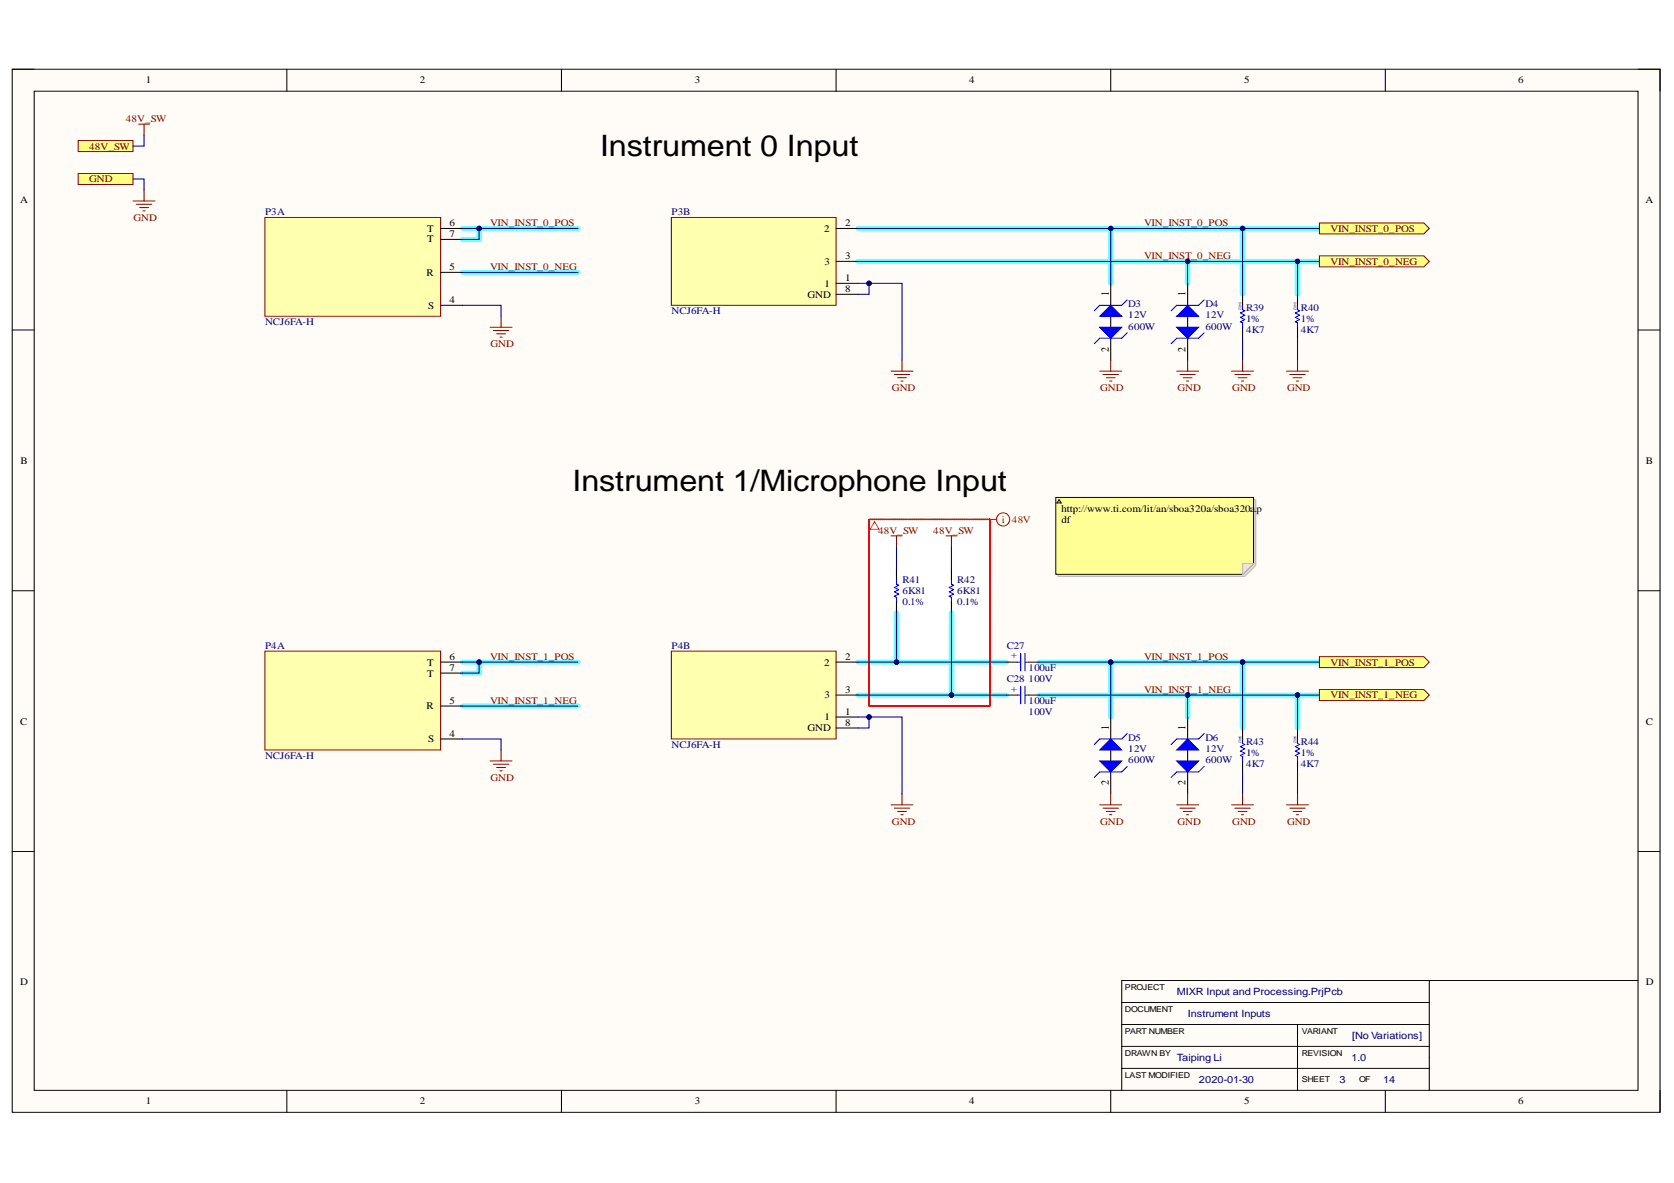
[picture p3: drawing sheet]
<svg xmlns="http://www.w3.org/2000/svg" width="297mm" height="210mm" viewBox="0 0 297 210" stroke-linecap="round" stroke-linejoin="round" font-family="sans-serif">
<path d="M2.2 12.3h292.4v185.1h-292.4z" fill-rule="evenodd" fill="#fffcf8"/>
<path d="M2.2 12.3h292.4v185.1h-292.4z" fill="none" stroke="#000" stroke-width=".18"/>
<path d="M6.1 16.2h284.6v177.3h-284.6z" fill-rule="evenodd" fill="#fffcf8"/>
<g fill="none" stroke="#000" stroke-width=".18">
<path d="M2.2 12.3h3.9M6.1 16.2h284.6v177.3h-284.6zM50.9 12.3v3.9M99.6 12.3v3.9M148.4 12.3v3.9M197.1 12.3v3.9M245.8 12.3v3.9M290.7 12.3h3.9v3.9M2.2 58.5h3.9M290.7 58.6h3.9M2.2 104.8h3.9M290.7 104.8h3.9"/>
<path d="M2.2 151.1h3.9M290.7 151.1h3.9M50.9 193.5v3.9M99.6 193.5v3.9M148.4 193.5v3.9M197.1 193.5v3.9M245.8 193.5v3.9M294.6 193.5v3.9"/>
</g>
<path d="M154.2 92.2h21.5v33.1h-21.5z" fill-rule="evenodd" fill="#fff"/>
<g fill="none" stroke="#6effff" stroke-width=".93">
<path d="M82.1 40.5h20.5M82.1 48.3h20.5M85 40.5v2h-2.9M152.3 46.4h77.9v5.8M152.3 40.5h68.2M197.1 40.5v9.8M210.7 46.4v3.9M230.2 46.4h3.9M234.1 40.5h-13.6v11.7M82.1 117.5h20.5M85 117.5v1.9h-2.9M152.3 117.5h26.3"/>
<path d="M159.1 108.7v8.8M168.8 108.7v14.6M184.4 117.5h36.1M197.1 117.5v9.7M234.1 117.5h-13.6v11.7M82.1 125.3h20.5M152.3 123.3h26.3M184.4 123.3h45.8v5.9M210.7 123.3v3.9M230.2 123.3h3.9"/>
</g>
<path d="M199 177.9h54.6M253.6 174v19.5M290.7 174h-91.7v19.5M199 189.6h54.6M199 181.8h54.6M199 185.7h54.6M230.2 181.8v11.7" fill="none" stroke="#000" stroke-width=".18"/>
<path d="M47 38.6h31.2v17.5h-31.2z" fill-rule="evenodd" fill="#ffffb0"/>
<path d="M47 38.6h31.2v17.5h-31.2z" fill="none" stroke="#800000" stroke-width=".18"/>
<path d="M78.2 48.3h3.9M78.2 42.5h3.9M78.2 54.2h3.9M78.2 40.5h3.9" fill="none" stroke="#000" stroke-width=".19"/>
<path d="M119.1 38.6h29.3v15.6h-29.3z" fill-rule="evenodd" fill="#ffffb0"/>
<path d="M119.1 38.6h29.3v15.6h-29.3zM218.5 65.9h3.9M219.1 66.4h2.7M219.7 67h1.6M220.3 67.6h.4M220.5 63.9v2M228.3 65.9h3.9M228.9 66.4h2.7M229.5 67h1.5M230 67.6h.4M230.2 63.9v2" fill="none" stroke="#800000" stroke-width=".18"/>
<path d="M148.4 40.5h3.9M148.4 50.3h3.9M148.4 46.4h3.9M148.4 52.2h3.9" fill="none" stroke="#000" stroke-width=".19"/>
<path d="M87 58.1h3.9M87.5 58.7h2.8M88.1 59.2h1.6M88.7 59.8h.4M88.9 56.1v2M158.1 65.9h3.9M158.7 66.4h2.7M159.3 67h1.5M159.9 67.6h.4M160.1 63.9v2" fill="none" stroke="#800000" stroke-width=".19"/>
<path d="M220.5 54.2v.8l.4 .1-.8 .4 .8 .4-.8 .4 .8 .4-.8 .4 .4 .2v.8M230.2 54.2v.8l.4 .1-.8 .4 .8 .4-.8 .4 .8 .4-.8 .4 .4 .2v.8" fill="none" stroke="#00f" stroke-width=".18"/>
<path d="M197.1 50.3v3.9M197.1 56.1v2M220.5 52.2v2M220.5 58.1v1.9M230.2 52.2v2M230.2 58.1v1.9" fill="none" stroke="#000" stroke-width=".18"/>
<path d="M195.1 56.1l2-1.9 1.9 1.9z" fill="#00f"/>
<path d="M195.1 56.1l2-1.9 1.9 1.9zM200 53.2l-1 1h-3.9l-.9 .9M200 59l-1 1h-3.9l-.9 1" fill="none" stroke="#00f" stroke-width=".18"/>
<path d="M197.1 60v3.9" fill="none" stroke="#000" stroke-width=".18"/>
<path d="M195.1 58.1h3.9l-1.9 1.9z" fill="#00f"/>
<path d="M195.1 58.1h3.9l-1.9 1.9z" fill="none" stroke="#00f" stroke-width=".18"/>
<path d="M210.7 50.3v3.9M210.7 56.1v2" fill="none" stroke="#000" stroke-width=".18"/>
<path d="M208.8 56.1l1.9-1.9 2 1.9z" fill="#00f"/>
<path d="M208.8 56.1l1.9-1.9 2 1.9zM213.7 53.2l-1 1h-3.9l-1 .9M213.7 59l-1 1h-3.9l-1 1" fill="none" stroke="#00f" stroke-width=".18"/>
<path d="M210.7 60v3.9" fill="none" stroke="#000" stroke-width=".18"/>
<path d="M208.8 58.1h3.9l-2 1.9z" fill="#00f"/>
<path d="M208.8 58.1h3.9l-2 1.9z" fill="none" stroke="#00f" stroke-width=".18"/>
<path d="M195.1 65.9h3.9M195.7 66.4h2.8M196.3 67h1.6M196.9 67.6h.4M197.1 63.9v2M208.8 65.9h3.9M209.4 66.4h2.7M210 67h1.5M210.5 67.6h.4M210.7 63.9v2" fill="none" stroke="#800000" stroke-width=".18"/>
<path d="M234.1 39.6h18.5l1 .9-1 1h-18.5z" fill-rule="evenodd" fill="#ffff80"/>
<path d="M234.1 39.6h18.5l1 .9-1 1h-18.5z" fill="none" stroke="#800000" stroke-width=".18"/>
<path d="M234.1 45.4h18.5l1 1-1 1h-18.5z" fill-rule="evenodd" fill="#ffff80"/>
<path d="M234.1 45.4h18.5l1 1-1 1h-18.5z" fill="none" stroke="#800000" stroke-width=".18"/>
<path d="M159.1 102.9v.7l.4 .2-.8 .4 .8 .4-.8 .4 .8 .4-.8 .4 .4 .2v.8M168.8 102.9v.7l.4 .2-.8 .4 .8 .4-.8 .4 .8 .4-.8 .4 .4 .2v.8" fill="none" stroke="#00f" stroke-width=".19"/>
<path d="M159.1 100.9v2M159.1 106.8v1.9M168.8 100.9v2M168.8 106.8v1.9" fill="none" stroke="#000" stroke-width=".19"/>
<path d="M47 115.5h31.2v17.6h-31.2z" fill-rule="evenodd" fill="#ffffb0"/>
<path d="M47 115.5h31.2v17.6h-31.2z" fill="none" stroke="#800000" stroke-width=".18"/>
<path d="M78.2 119.4h3.9M78.2 117.5h3.9M78.2 125.3h3.9M78.2 131.1h3.9" fill="none" stroke="#000" stroke-width=".19"/>
<path d="M119.1 115.5h29.3v15.6h-29.3z" fill-rule="evenodd" fill="#ffffb0"/>
<path d="M119.1 115.5h29.3v15.6h-29.3zM218.5 142.8h3.9M219.1 143.4h2.7M219.7 144h1.6M220.3 144.6h.4M220.5 140.9v1.9M228.3 142.8h3.9M228.9 143.4h2.7M229.5 144h1.5M230 144.6h.4M230.2 140.9v1.9" fill="none" stroke="#800000" stroke-width=".18"/>
<path d="M148.4 117.5h3.9M148.4 127.2h3.9M148.4 123.3h3.9M148.4 129.2h3.9" fill="none" stroke="#000" stroke-width=".19"/>
<path d="M180.5 117.5h.6M181.1 115.9v3.1M181.9 115.9v3.1M181.9 117.5h.6M180.5 123.3h.6M181.1 121.8v3.1M181.9 121.8v3.1M181.9 123.3h.6M220.5 131.1v.8l.4 .2-.8 .4 .8 .4-.8 .4 .8 .4-.8 .3 .4 .2v.8M230.2 131.1v.8l.4 .2-.8 .4 .8 .4-.8 .4 .8 .4-.8 .3 .4 .2v.8" fill="none" stroke="#00f" stroke-width=".18"/>
<path d="M178.6 117.5h1.9M182.5 117.5h1.9M178.6 123.3h1.9M182.5 123.3h1.9M197.1 127.2v3.9M197.1 133.1v1.9M220.5 129.2v1.9M220.5 135v2M230.2 129.2v1.9M230.2 135v2" fill="none" stroke="#000" stroke-width=".18"/>
<path d="M158.1 95.1h2M159.1 95.1v1.9M167.9 95.1h1.9M168.8 95.1v1.9M158.1 142.8h3.9M158.7 143.4h2.7M159.3 144h1.5M159.9 144.6h.4M160.1 140.9v1.9" fill="none" stroke="#800000" stroke-width=".19"/>
<path d="M197.1 131.1l1.9 2h-3.9z" fill="#00f"/>
<path d="M197.1 131.1l1.9 2h-3.9zM200 130.1l-1 1h-3.9l-.9 1M200 136l-1 1h-3.9l-.9 .9" fill="none" stroke="#00f" stroke-width=".18"/>
<path d="M197.1 137v3.9" fill="none" stroke="#000" stroke-width=".18"/>
<path d="M195.1 135h3.9l-1.9 2z" fill="#00f"/>
<path d="M195.1 135h3.9l-1.9 2z" fill="none" stroke="#00f" stroke-width=".18"/>
<path d="M210.7 127.2v3.9M210.7 133.1v1.9" fill="none" stroke="#000" stroke-width=".18"/>
<path d="M210.7 131.1l2 2h-3.9z" fill="#00f"/>
<path d="M210.7 131.1l2 2h-3.9zM213.7 130.1l-1 1h-3.9l-1 1M213.7 136l-1 1h-3.9l-1 .9" fill="none" stroke="#00f" stroke-width=".18"/>
<path d="M210.7 137v3.9" fill="none" stroke="#000" stroke-width=".18"/>
<path d="M208.8 135h3.9l-2 2z" fill="#00f"/>
<path d="M208.8 135h3.9l-2 2z" fill="none" stroke="#00f" stroke-width=".18"/>
<path d="M195.1 142.8h3.9M195.7 143.4h2.8M196.3 144h1.6M196.9 144.6h.4M197.1 140.9v1.9M208.8 142.8h3.9M209.4 143.4h2.7M210 144h1.5M210.5 144.6h.4M210.7 140.9v1.9" fill="none" stroke="#800000" stroke-width=".18"/>
<path d="M154.2 125l.1 .3zM154.2 124.7l.1 .2zM154.2 124.3l.1 .3zM154.2 124l.1 .3zM154.2 123.7l.1 .2zM154.2 123.3l.1 .3zM154.2 123l.1 .2zM154.2 122.7l.1 .2zM154.2 122.3l.1 .3zM154.2 122l.1 .2zM154.2 121.6l.1 .3zM154.2 121.3l.1 .3zM154.2 121l.1 .2zM154.2 120.6l.1 .3zM154.2 120.3l.1 .2zM154.2 119.9l.1 .3zM154.2 119.6l.1 .3zM154.2 119.3l.1 .2zM154.2 118.9l.1 .3zM154.2 118.6l.1 .2zM154.2 118.3l.1 .2zM154.2 117.9l.1 .3zM154.2 117.6l.1 .2zM154.2 117.2l.1 .3zM154.2 116.9l.1 .3zM154.2 116.6l.1 .2zM154.2 116.2l.1 .3zM154.2 115.9l.1 .2zM154.2 115.6l.1 .2zM154.2 115.2l.1 .3zM154.2 114.9l.1 .2zM154.2 114.5l.1 .3zM154.2 114.2l.1 .3zM154.2 113.9l.1 .2zM154.2 113.5l.1 .3zM154.2 113.2l.1 .2zM154.2 112.8l.1 .3zM154.2 112.5l.1 .3zM154.2 112.2l.1 .2zM154.2 111.8l.1 .3zM154.2 111.5l.1 .2zM154.2 111.2l.1 .2zM154.2 110.8l.1 .3zM154.2 110.5l.1 .2zM154.2 110.1l.1 .3zM154.2 109.8l.1 .3zM154.2 109.5l.1 .2zM154.2 109.1l.1 .3zM154.2 108.8l.1 .2zM154.2 108.5l.1 .2zM154.2 108.1l.1 .3zM154.2 107.8l.1 .2zM154.2 107.4l.1 .3zM154.2 107.1l.1 .3zM154.2 106.8l.1 .2zM154.2 106.4l.1 .3zM154.2 106.1l.1 .2zM154.2 105.7l.1 .3zM154.2 105.4l.1 .3zM154.2 105.1l.1 .2zM154.2 104.7l.1 .3zM154.2 104.4l.1 .2zM154.2 104.1l.1 .2zM154.2 103.7l.1 .3zM154.2 103.4l.1 .2zM154.2 103l.1 .3zM154.2 102.7l.1 .3zM154.2 102.4l.1 .2zM154.2 102l.1 .3zM154.2 101.7l.1 .2zM154.2 101.4l.1 .2zM154.2 101l.1 .3zM154.2 100.7l.1 .2zM154.2 100.3l.1 .3zM154.2 100l.1 .3zM154.2 99.7l.1 .2zM154.2 99.3l.1 .3zM154.2 99l.1 .2zM154.2 98.6l.1 .3zM154.2 98.3l.1 .3zM154.2 98l.1 .2zM154.2 97.6l.1 .3zM154.2 97.3l.1 .2zM154.2 97l.1 .2zM154.2 96.6l.1 .3zM154.2 96.3l.1 .2zM154.2 95.9l.1 .3zM154.2 95.6l.1 .3zM154.2 95.3l.1 .2zM154.2 94.9l.1 .3zM154.2 94.6l.1 .2zM154.2 94.3l.1 .2zM154.2 93.9l.1 .3zM154.2 93.6l.1 .2zM154.2 93.2l.1 .3zM154.2 92.9l.1 .3zM154.2 92.6l.1 .2zM154.2 92.2l.1 .3zM154.2 92.1l.3 .1zM154.6 92.1l.2 .1zM154.9 92.1l.3 .1zM155.2 92.1l.3 .1zM155.6 92.1l.2 .1zM155.9 92.1l.3 .1zM156.3 92.1l.2 .1zM156.6 92.1l.2 .1zM156.9 92.1l.3 .1zM157.3 92.1l.2 .1zM157.6 92.1l.3 .1zM157.9 92.1l.3 .1zM158.3 92.1l.2 .1zM158.6 92.1l.3 .1zM159 92.1l.2 .1zM159.3 92.1l.3 .1zM159.6 92.1l.3 .1zM160 92.1l.2 .1zM160.3 92.1l.3 .1zM160.7 92.1l.2 .1zM161 92.1l.2 .1zM161.3 92.1l.3 .1zM161.7 92.1l.2 .1zM162 92.1l.3 .1zM162.3 92.1l.3 .1zM162.7 92.1l.2 .1zM163 92.1l.3 .1zM163.4 92.1l.2 .1zM163.7 92.1l.3 .1zM164 92.1l.3 .1zM164.4 92.1l.2 .1zM164.7 92.1l.3 .1zM165.1 92.1l.2 .1zM165.4 92.1l.2 .1zM165.7 92.1l.3 .1zM166.1 92.1l.2 .1zM166.4 92.1l.3 .1zM166.7 92.1l.3 .1zM167.1 92.1l.2 .1zM167.4 92.1l.3 .1zM167.8 92.1l.2 .1zM168.1 92.1l.3 .1zM168.4 92.1l.3 .1zM168.8 92.1l.2 .1zM169.1 92.1l.3 .1zM169.5 92.1l.2 .1zM169.8 92.1l.2 .1zM170.1 92.1l.3 .1zM170.5 92.1l.2 .1zM170.8 92.1l.3 .1zM171.1 92.1l.3 .1zM171.5 92.1l.2 .1zM171.8 92.1l.3 .1zM172.2 92.1l.2 .1zM172.5 92.1l.2 .1zM172.8 92.1l.3 .1zM173.2 92.1l.2 .1zM173.5 92.1l.3 .1zM173.8 92.1l.3 .1zM174.2 92.1l.2 .1zM174.5 92.1l.3 .1zM174.9 92.1l.2 .1zM175.2 92.1l.3 .1zM175.5 92.1h.2v.2zM175.6 92.4l.1 .2zM175.6 92.7l.1 .3zM175.6 93.1l.1 .2zM175.6 93.4l.1 .3zM175.6 93.7l.1 .3zM175.6 94.1l.1 .2zM175.6 94.4l.1 .3zM175.6 94.8l.1 .2zM175.6 95.1l.1 .2zM175.6 95.4l.1 .3zM175.6 95.8l.1 .2zM175.6 96.1l.1 .3zM175.6 96.4l.1 .3zM175.6 96.8l.1 .2zM175.6 97.1l.1 .3zM175.6 97.5l.1 .2zM175.6 97.8l.1 .3zM175.6 98.1l.1 .3zM175.6 98.5l.1 .2zM175.6 98.8l.1 .3zM175.6 99.2l.1 .2zM175.6 99.5l.1 .2zM175.6 99.8l.1 .3zM175.6 100.2l.1 .2zM175.6 100.5l.1 .3zM175.6 100.8l.1 .3zM175.6 101.2l.1 .2zM175.6 101.5l.1 .3zM175.6 101.9l.1 .2zM175.6 102.2l.1 .3zM175.6 102.5l.1 .3zM175.6 102.9l.1 .2zM175.6 103.2l.1 .3zM175.6 103.5l.1 .3zM175.6 103.9l.1 .2zM175.6 104.2l.1 .3zM175.6 104.6l.1 .2zM175.6 104.9l.1 .3zM175.6 105.2l.1 .3zM175.6 105.6l.1 .2zM175.6 105.9l.1 .3zM175.6 106.3l.1 .2zM175.6 106.6l.1 .2zM175.6 106.9l.1 .3zM175.6 107.3l.1 .2zM175.6 107.6l.1 .3zM175.6 107.9l.1 .3zM175.6 108.3l.1 .2zM175.6 108.6l.1 .3zM175.6 109l.1 .2zM175.6 109.3l.1 .3zM175.6 109.6l.1 .3zM175.6 110l.1 .2zM175.6 110.3l.1 .3zM175.6 110.6l.1 .3zM175.6 111l.1 .2zM175.6 111.3l.1 .3zM175.6 111.7l.1 .2zM175.6 112l.1 .3zM175.6 112.3l.1 .3zM175.6 112.7l.1 .2zM175.6 113l.1 .3zM175.6 113.4l.1 .2zM175.6 113.7l.1 .2zM175.6 114l.1 .3zM175.6 114.4l.1 .2zM175.6 114.7l.1 .3zM175.6 115l.1 .3zM175.6 115.4l.1 .2zM175.6 115.7l.1 .3zM175.6 116.1l.1 .2zM175.6 116.4l.1 .3zM175.6 116.7l.1 .3zM175.6 117.1l.1 .2zM175.6 117.4l.1 .3zM175.6 117.8l.1 .2zM175.6 118.1l.1 .2zM175.6 118.4l.1 .3zM175.6 118.8l.1 .2zM175.6 119.1l.1 .3zM175.6 119.4l.1 .3zM175.6 119.8l.1 .2zM175.6 120.1l.1 .3zM175.6 120.5l.1 .2zM175.6 120.8l.1 .2zM175.6 121.1l.1 .3zM175.6 121.5l.1 .2zM175.6 121.8l.1 .3zM175.6 122.1l.1 .3zM175.6 122.5l.1 .2zM175.6 122.8l.1 .3zM175.6 123.2l.1 .2zM175.6 123.5l.1 .3zM175.6 123.8l.1 .3zM175.6 124.2l.1 .2zM175.6 124.5l.1 .3zM175.6 124.9l.1 .2zM175.5 125.2l.2 .1zM175.1 125.2l.3 .1zM174.8 125.2l.3 .1zM174.5 125.2l.2 .1zM174.1 125.2l.3 .1zM173.8 125.2l.2 .1zM173.5 125.2l.2 .1zM173.1 125.2l.3 .1zM172.8 125.2l.2 .1zM172.4 125.2l.3 .1zM172.1 125.2l.3 .1zM171.8 125.2l.2 .1zM171.4 125.2l.3 .1zM171.1 125.2l.2 .1zM170.8 125.2l.2 .1zM170.4 125.2l.3 .1zM170.1 125.2l.2 .1zM169.7 125.2l.3 .1zM169.4 125.2l.3 .1zM169.1 125.2l.2 .1zM168.7 125.2l.3 .1zM168.4 125.2l.2 .1zM168 125.2l.3 .1zM167.7 125.2l.3 .1zM167.4 125.2l.2 .1zM167 125.2l.3 .1zM166.7 125.2l.2 .1zM166.4 125.2l.2 .1zM166 125.2l.3 .1zM165.7 125.2l.2 .1zM165.3 125.2l.3 .1zM165 125.2l.3 .1zM164.7 125.2l.2 .1zM164.3 125.2l.3 .1zM164 125.2l.2 .1zM163.6 125.2l.3 .1zM163.3 125.2l.3 .1zM163 125.2l.2 .1zM162.6 125.2l.3 .1zM162.3 125.2l.2 .1zM162 125.2l.2 .1zM161.6 125.2l.3 .1zM161.3 125.2l.2 .1zM160.9 125.2l.3 .1zM160.6 125.2l.3 .1zM160.3 125.2l.2 .1zM159.9 125.2l.3 .1zM159.6 125.2l.2 .1zM159.2 125.2l.3 .1zM158.9 125.2l.3 .1zM158.6 125.2l.2 .1zM158.2 125.2l.3 .1zM157.9 125.2l.2 .1zM157.6 125.2l.2 .1zM157.2 125.2l.3 .1zM156.9 125.2l.2 .1zM156.5 125.2l.3 .1zM156.2 125.2l.3 .1zM155.9 125.2l.2 .1zM155.5 125.2l.3 .1zM155.2 125.2l.2 .1zM154.8 125.2l.3 .1zM154.5 125.2l.3 .1zM154.2 125.2l.2 .1z" fill="#f00" stroke="#f00" stroke-width=".18"/>
<path d="M155.2 92.5l.8 1.4h-1.6z" fill="none" stroke="#f33" stroke-width=".18"/>
<g fill="none" stroke="#f00" stroke-width=".18">
<path d="M175.7 92.2h1.1"/>
<circle cx="178" cy="92.2" r="1.17"/>
</g>
<path d="M234.1 116.5h18.5l1 1-1 1h-18.5z" fill-rule="evenodd" fill="#ffff80"/>
<path d="M234.1 116.5h18.5l1 1-1 1h-18.5z" fill="none" stroke="#800000" stroke-width=".18"/>
<path d="M234.1 122.4h18.5l1 .9-1 1h-18.5z" fill-rule="evenodd" fill="#ffff80"/>
<path d="M234.1 122.4h18.5l1 .9-1 1h-18.5z" fill="none" stroke="#800000" stroke-width=".18"/>
<path d="M24.6 22h1.9M25.6 22v2M87 135h3.9M87.5 135.6h2.8M88.1 136.2h1.6M88.7 136.8h.4M88.9 133.1v1.9" fill="none" stroke="#800000" stroke-width=".19"/>
<path d="M13.9 24.9h9.7v2h-9.7z" fill-rule="evenodd" fill="#ffff80"/>
<path d="M13.9 24.9h9.7v2h-9.7z" fill="none" stroke="#800000" stroke-width=".18"/>
<path d="M13.9 30.8h9.7v1.9h-9.7z" fill-rule="evenodd" fill="#ffff80"/>
<path d="M13.9 30.8h9.7v1.9h-9.7z" fill="none" stroke="#800000" stroke-width=".18"/>
<path d="M23.6 35.7h3.9M24.2 36.2h2.7M24.8 36.8h1.5M25.4 37.4h.4M25.6 33.7v2" fill="none" stroke="#800000" stroke-width=".19"/>
<path d="M23.6 31.8h2v1.9M25.6 24v1.9h-2M85 117.5v1.9h-2.9M82.1 131.1h6.8v2M82.1 125.3h20.5" fill="none" stroke="#000080" stroke-width=".19"/>
<circle cx="85" cy="117.5" r=".39" fill="#000080"/>
<circle cx="85" cy="117.5" r=".39" fill="none" stroke="#000080" stroke-width=".18"/>
<path d="M82.1 117.5h20.5" fill="none" stroke="#000080" stroke-width=".19"/>
<circle cx="85" cy="117.5" r=".39" fill="#000080"/>
<circle cx="85" cy="117.5" r=".39" fill="none" stroke="#000080" stroke-width=".18"/>
<path d="M82.1 54.2h6.8v1.9M82.1 48.3h20.5M85 40.5v2h-2.9" fill="none" stroke="#000080" stroke-width=".19"/>
<circle cx="85" cy="40.5" r=".39" fill="#000080"/>
<circle cx="85" cy="40.5" r=".39" fill="none" stroke="#000080" stroke-width=".18"/>
<path d="M82.1 40.5h20.5" fill="none" stroke="#000080" stroke-width=".19"/>
<circle cx="85" cy="40.5" r=".39" fill="#000080"/>
<circle cx="85" cy="40.5" r=".39" fill="none" stroke="#000080" stroke-width=".18"/>
<path d="M154.2 127.2v2h-1.9" fill="none" stroke="#000080" stroke-width=".19"/>
<circle cx="154.2" cy="127.2" r=".39" fill="#000080"/>
<circle cx="154.2" cy="127.2" r=".39" fill="none" stroke="#000080" stroke-width=".18"/>
<path d="M152.3 127.2h7.8v13.7" fill="none" stroke="#000080" stroke-width=".19"/>
<circle cx="154.2" cy="127.2" r=".39" fill="#000080"/>
<g fill="none" stroke="#000080" stroke-width=".18">
<path d="M152.3 123.3h26.3"/>
<circle cx="154.2" cy="127.2" r=".39"/>
</g>
<circle cx="168.8" cy="123.3" r=".39" fill="#000080"/>
<g fill="none" stroke="#000080" stroke-width=".18">
<path d="M152.3 117.5h26.3"/>
<circle cx="168.8" cy="123.3" r=".39"/>
</g>
<circle cx="159.1" cy="117.5" r=".39" fill="#000080"/>
<circle cx="159.1" cy="117.5" r=".39" fill="none" stroke="#000080" stroke-width=".18"/>
<path d="M154.2 50.3v1.9h-1.9" fill="none" stroke="#000080" stroke-width=".19"/>
<circle cx="154.2" cy="50.3" r=".39" fill="#000080"/>
<circle cx="154.2" cy="50.3" r=".39" fill="none" stroke="#000080" stroke-width=".18"/>
<path d="M152.3 50.3h7.8v13.6" fill="none" stroke="#000080" stroke-width=".19"/>
<circle cx="154.2" cy="50.3" r=".39" fill="#000080"/>
<g fill="none" stroke="#000080" stroke-width=".18">
<path d="M152.3 46.4h77.9v5.8"/>
<circle cx="154.2" cy="50.3" r=".39"/>
</g>
<circle cx="210.7" cy="46.4" r=".39" fill="#000080"/>
<circle cx="210.7" cy="46.4" r=".39" fill="none" stroke="#000080" stroke-width=".18"/>
<circle cx="230.2" cy="46.4" r=".39" fill="#000080"/>
<g fill="none" stroke="#000080" stroke-width=".18">
<path d="M152.3 40.5h68.2"/>
<circle cx="230.2" cy="46.4" r=".39"/>
</g>
<circle cx="220.5" cy="40.5" r=".39" fill="#000080"/>
<circle cx="220.5" cy="40.5" r=".39" fill="none" stroke="#000080" stroke-width=".18"/>
<circle cx="197.1" cy="40.5" r=".39" fill="#000080"/>
<g fill="none" stroke="#000080" stroke-width=".18">
<path d="M184.4 123.3h45.8v5.9"/>
<circle cx="197.1" cy="40.5" r=".39"/>
</g>
<circle cx="210.7" cy="123.3" r=".39" fill="#000080"/>
<circle cx="210.7" cy="123.3" r=".39" fill="none" stroke="#000080" stroke-width=".18"/>
<circle cx="230.2" cy="123.3" r=".39" fill="#000080"/>
<g fill="none" stroke="#000080" stroke-width=".18">
<path d="M184.4 117.5h36.1"/>
<circle cx="230.2" cy="123.3" r=".39"/>
</g>
<circle cx="197.1" cy="117.5" r=".39" fill="#000080"/>
<circle cx="197.1" cy="117.5" r=".39" fill="none" stroke="#000080" stroke-width=".18"/>
<circle cx="220.5" cy="117.5" r=".39" fill="#000080"/>
<g fill="none" stroke="#000080" stroke-width=".18">
<path d="M234.1 117.5h-13.6v11.7"/>
<circle cx="220.5" cy="117.5" r=".39"/>
</g>
<circle cx="220.5" cy="117.5" r=".39" fill="#000080"/>
<g fill="none" stroke="#000080" stroke-width=".18">
<path d="M234.1 40.5h-13.6v11.7"/>
<circle cx="220.5" cy="117.5" r=".39"/>
</g>
<circle cx="220.5" cy="40.5" r=".39" fill="#000080"/>
<g fill="none" stroke="#000080" stroke-width=".18">
<path d="M230.2 123.3h3.9"/>
<circle cx="220.5" cy="40.5" r=".39"/>
</g>
<circle cx="230.2" cy="123.3" r=".39" fill="#000080"/>
<g fill="none" stroke="#000080" stroke-width=".18">
<path d="M230.2 46.4h3.9"/>
<circle cx="230.2" cy="123.3" r=".39"/>
</g>
<circle cx="230.2" cy="46.4" r=".39" fill="#000080"/>
<circle cx="230.2" cy="46.4" r=".39" fill="none" stroke="#000080" stroke-width=".18"/>
<path d="M159.1 108.7v8.8" fill="none" stroke="#000080" stroke-width=".19"/>
<circle cx="159.1" cy="117.5" r=".39" fill="#000080"/>
<circle cx="159.1" cy="117.5" r=".39" fill="none" stroke="#000080" stroke-width=".18"/>
<path d="M159.1 97v3.9M168.8 108.7v14.6" fill="none" stroke="#000080" stroke-width=".19"/>
<circle cx="168.8" cy="123.3" r=".39" fill="#000080"/>
<g fill="none" stroke="#000080" stroke-width=".18">
<path d="M197.1 117.5v9.7"/>
<circle cx="168.8" cy="123.3" r=".39"/>
</g>
<path d="M168.8 97v3.9" fill="none" stroke="#000080" stroke-width=".19"/>
<circle cx="197.1" cy="117.5" r=".39" fill="#000080"/>
<g fill="none" stroke="#000080" stroke-width=".18">
<path d="M197.1 40.5v9.8"/>
<circle cx="197.1" cy="117.5" r=".39"/>
</g>
<circle cx="197.1" cy="40.5" r=".39" fill="#000080"/>
<g fill="none" stroke="#000080" stroke-width=".18">
<path d="M210.7 123.3v3.9"/>
<circle cx="197.1" cy="40.5" r=".39"/>
</g>
<circle cx="210.7" cy="123.3" r=".39" fill="#000080"/>
<g fill="none" stroke="#000080" stroke-width=".18">
<path d="M210.7 46.4v3.9"/>
<circle cx="210.7" cy="123.3" r=".39"/>
</g>
<circle cx="210.7" cy="46.4" r=".39" fill="#000080"/>
<g fill="none" stroke="#000080" stroke-width=".18">
<path d="M220.5 60v3.9M230.2 60v3.9M220.5 137v3.9M230.2 137v3.9"/>
<circle cx="210.7" cy="46.4" r=".39"/>
</g>
<path d="M187.7 88.6h35.1v11.7l-1.9 2h-33.2z" fill-rule="evenodd" fill="#e0ddd7"/>
<path d="M187.7 88.6h35.1v11.7l-1.9 2h-33.2z" fill="none" stroke="#bfbdba" stroke-width=".18"/>
<path d="M187.4 88.3h35v11.7l-1.9 1.9h-33.1z" fill-rule="evenodd" fill="#ffff96"/>
<path d="M187.4 88.3h35v11.7l-1.9 1.9h-33.1z" fill="none" stroke="#000" stroke-width=".18"/>
<path d="M220.5 100h1.9l-1.9 1.9z" fill="#f2f0d8"/>
<path d="M220.5 100h1.9l-1.9 1.9z" fill="none" stroke="#bfbdba" stroke-width=".18"/>
<path d="M187.9 88.6l.4 .6h-.8z" fill="#ffcc78"/>
<path d="M187.9 88.6l.4 .6h-.8z" fill="none" stroke="#300" stroke-width=".18"/>
<g font-size="5.2">
<text x="106.5" y="27.7">Instrument 0 Input</text>
<text x="101.6" y="87.1">Instrument 1/Microphone Input</text>
</g>
<g font-size="1.9">
<text x="196.7" y="52.6" transform="rotate(-90 196.7 52.6)">1</text>
<text x="210.4" y="52.6" transform="rotate(-90 210.4 52.6)">1</text>
<text x="196.7" y="62.4" transform="rotate(-90 196.7 62.4)">2</text>
<text x="210.4" y="62.4" transform="rotate(-90 210.4 62.4)">2</text>
<text x="196.7" y="129.6" transform="rotate(-90 196.7 129.6)">1</text>
<text x="210.4" y="129.6" transform="rotate(-90 210.4 129.6)">1</text>
<text x="196.7" y="139.3" transform="rotate(-90 196.7 139.3)">2</text>
<text x="210.4" y="139.3" transform="rotate(-90 210.4 139.3)">2</text>
</g>
<g font-size="1.8">
<text x="25.9" y="14.8">1</text>
<text x="74.5" y="14.8">2</text>
<text x="123.3" y="14.8">3</text>
<text x="172" y="14.8">4</text>
<text x="220.8" y="14.8">5</text>
<text x="269.4" y="14.8">6</text>
<text x="3.6" y="36">A</text>
<text x="75.8" y="41.1">T</text>
<text x="79.8" y="40.1">6</text>
<text x="146.2" y="41.1">2</text>
<text x="150" y="40.1">2</text>
<text x="292" y="36">A</text>
<text x="75.8" y="43">T</text>
<text x="79.8" y="47.9">5</text>
<text x="79.8" y="42.1">7</text>
<text x="146.3" y="47">3</text>
<text x="150" y="46">3</text>
<text x="75.7" y="48.9">R</text>
<text x="79.8" y="53.8">4</text>
<text x="143.3" y="52.8">GND</text>
<text x="146.3" y="50.9">1</text>
<text x="150" y="49.9">1</text>
<text x="150" y="51.8">8</text>
<text x="76" y="54.8">S</text>
<text x="3.6" y="82.2">B</text>
<text x="292.1" y="82.2">B</text>
<text x="188.4" y="90.8">http://www.ti.com/lit/an/sboa320a/sboa320a</text>
<text x="188.4" y="92.7">df</text>
<text x="222.6" y="90.8">.</text>
<text x="223" y="90.8">p</text>
<text x="75.8" y="118.1">T</text>
<text x="79.8" y="119">7</text>
<text x="79.8" y="117.1">6</text>
<text x="146.2" y="118.1">2</text>
<text x="150" y="117.1">2</text>
<text x="75.7" y="125.9">R</text>
<text x="75.8" y="120">T</text>
<text x="79.8" y="124.9">5</text>
<text x="146.3" y="123.9">3</text>
<text x="150" y="122.9">3</text>
<text x="3.6" y="128.6">C</text>
<text x="76" y="131.7">S</text>
<text x="79.8" y="130.7">4</text>
<text x="143.3" y="129.8">GND</text>
<text x="146.3" y="127.8">1</text>
<text x="150" y="126.8">1</text>
<text x="150" y="128.7">8</text>
<text x="292.1" y="128.6">C</text>
<text x="3.6" y="174.8">D</text>
<text x="292.1" y="174.8">D</text>
<text x="25.9" y="195.9">1</text>
<text x="74.5" y="195.9">2</text>
<text x="123.3" y="195.9">3</text>
<text x="172" y="195.9">4</text>
<text x="220.8" y="195.9">5</text>
<text x="269.4" y="195.9">6</text>
</g>
<g font-size="1.8" fill="#800000">
<text x="22.3" y="21.6">48V_SW</text>
<text x="15.8" y="26.5">48V_SW</text>
<text x="15.8" y="32.4">GND</text>
<text x="23.7" y="39.1">GND</text>
<text x="87" y="40.1">VIN_INST_0_POS</text>
<text x="203" y="40.1">VIN_INST_0_POS</text>
<text x="236.1" y="41.1">VIN_INST_0_POS</text>
<text x="87" y="47.9">VIN_INST_0_NEG</text>
<text x="203" y="46">VIN_INST_0_NEG</text>
<text x="236.1" y="47">VIN_INST_0_NEG</text>
<text x="87" y="61.5">GND</text>
<text x="158.3" y="69.4">GND</text>
<text x="195.2" y="69.4">GND</text>
<text x="208.9" y="69.4">GND</text>
<text x="218.6" y="69.4">GND</text>
<text x="228.4" y="69.4">GND</text>
<text x="155.8" y="94.7">48V_SW</text>
<text x="165.6" y="94.7">48V_SW</text>
<text x="87" y="117.1">VIN_INST_1_POS</text>
<text x="203" y="117.1">VIN_INST_1_POS</text>
<text x="236.1" y="118.1">VIN_INST_1_POS</text>
<text x="87" y="124.9">VIN_INST_1_NEG</text>
<text x="203" y="122.9">VIN_INST_1_NEG</text>
<text x="236.1" y="123.9">VIN_INST_1_NEG</text>
<text x="87" y="138.5">GND</text>
<text x="158.3" y="146.3">GND</text>
<text x="195.2" y="146.3">GND</text>
<text x="208.9" y="146.3">GND</text>
<text x="218.6" y="146.3">GND</text>
<text x="228.4" y="146.3">GND</text>
</g>
<g font-size="1.8" fill="#000080">
<text x="47" y="38.2">P3A</text>
<text x="119.2" y="38.2">P3B</text>
<text x="47" y="57.6">NCJ6FA-H</text>
<text x="119.2" y="55.7">NCJ6FA-H</text>
<text x="200.2" y="56.5">12V</text>
<text x="200.2" y="58.5">600W</text>
<text x="200.2" y="54.5">D3</text>
<text x="213.9" y="56.5">12V</text>
<text x="213.9" y="58.5">600W</text>
<text x="213.9" y="54.5">D4</text>
<text x="221.1" y="57.1">1%</text>
<text x="221.1" y="59">4K7</text>
<text x="221.1" y="55.1">R39</text>
<text x="230.8" y="57.1">1%</text>
<text x="230.8" y="59">4K7</text>
<text x="230.8" y="55.1">R40</text>
<text x="160.1" y="107.4">0.1%</text>
<text x="160.1" y="105.4">6K81</text>
<text x="160.1" y="103.5">R41</text>
<text x="169.8" y="107.4">0.1%</text>
<text x="169.8" y="105.4">6K81</text>
<text x="169.8" y="103.5">R42</text>
<text x="47" y="115.1">P4A</text>
<text x="119.2" y="115.1">P4B</text>
<text x="178.6" y="115.1">C27</text>
<text x="180.5" y="115.9" transform="rotate(-180 180.5 115.9)">+</text>
<text x="182.5" y="119">100uF</text>
<text x="178.6" y="121">C28</text>
<text x="180.5" y="121.8" transform="rotate(-180 180.5 121.8)">+</text>
<text x="182.5" y="121">100V</text>
<text x="182.5" y="124.9">100uF</text>
<text x="182.5" y="126.8">100V</text>
<text x="200.2" y="131.5">D5</text>
<text x="213.9" y="131.5">D6</text>
<text x="47" y="134.7">NCJ6FA-H</text>
<text x="119.2" y="132.7">NCJ6FA-H</text>
<text x="200.2" y="133.5">12V</text>
<text x="200.2" y="135.4">600W</text>
<text x="213.9" y="133.5">12V</text>
<text x="213.9" y="135.4">600W</text>
<text x="221.1" y="134.1">1%</text>
<text x="221.1" y="136">4K7</text>
<text x="221.1" y="132.1">R43</text>
<text x="230.8" y="134.1">1%</text>
<text x="230.8" y="136">4K7</text>
<text x="230.8" y="132.1">R44</text>
<text x="208.8" y="176.5">MIXR Input and Processing.PrjPcb</text>
<text x="210.8" y="180.4">Instrument Inputs</text>
<text x="240" y="184.3">[No Variations]</text>
<text x="208.8" y="188.2">Taiping Li</text>
<text x="239.8" y="188.2">1.0</text>
<text x="212.7" y="192.1">2020-01-30</text>
<text x="237.7" y="192.1">3</text>
<text x="245.5" y="192.1">14</text>
</g>
<text font-size="1.8" fill="#f00" x="177.8" y="92.7">i 48V</text>
<g font-size="1.4">
<text x="199.6" y="175.7">PROJECT</text>
<text x="199.6" y="179.5">DOCUMENT</text>
<text x="199.6" y="183.4">PART NUMBER</text>
<text x="231" y="183.4">VARIANT</text>
<text x="199.6" y="187.3">DRAWN BY</text>
<text x="199.6" y="191.2">LAST MODIFIED</text>
<text x="231" y="187.3">REVISION</text>
<text x="231" y="192">SHEET</text>
<text x="241.1" y="192">OF</text>
</g>
<g font-size=".7" fill="#000080">
<text x="219.8" y="53.6" transform="rotate(90 219.8 53.6)">0402</text>
<text x="229.6" y="53.6" transform="rotate(90 229.6 53.6)">0402</text>
<text x="219.8" y="130.5" transform="rotate(90 219.8 130.5)">0402</text>
<text x="229.6" y="130.5" transform="rotate(90 229.6 130.5)">0402</text>
</g>
</svg>
